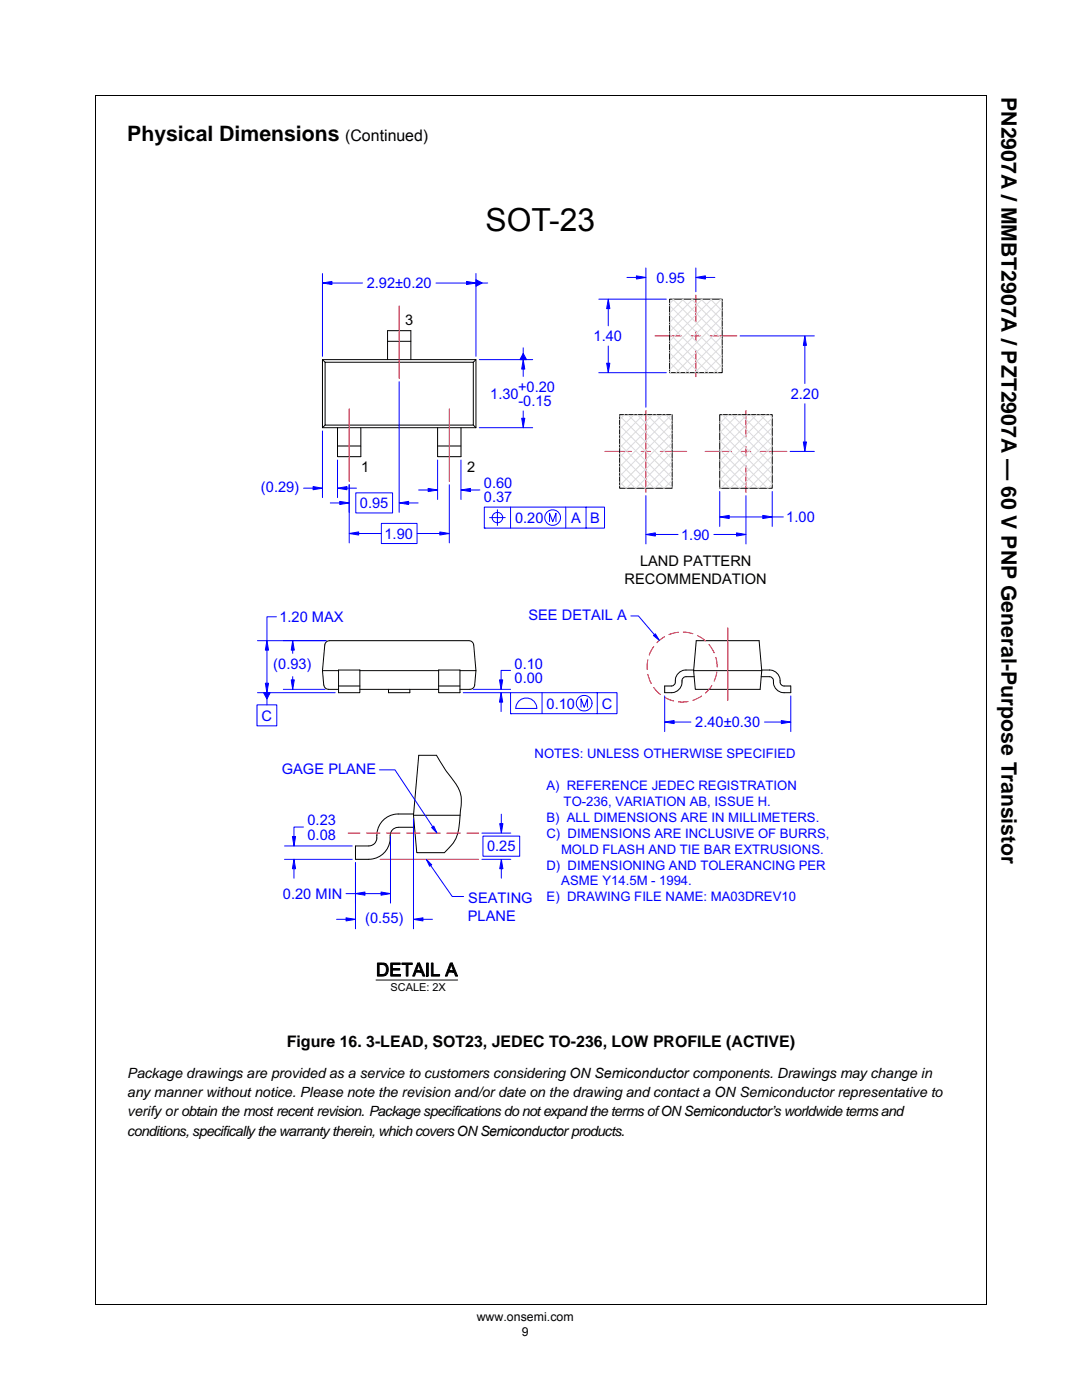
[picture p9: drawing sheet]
<svg xmlns="http://www.w3.org/2000/svg" width="216mm" height="279mm" viewBox="0 0 216 279" stroke-linecap="round" stroke-linejoin="round" font-family="sans-serif">
<path d="M19 19v241.3M19 19.1h177.9M196.8 19.1v241.3M19 260.4h177.8" fill="none" stroke="#000" stroke-width=".2"/>
<path d="M25.1 51.9h165.7v173.7h-165.7z" fill="#fff"/>
<g fill="none" stroke="#000" stroke-width=".2">
<path d="M64.3 71.8h30.7v13.6h-30.7zM64.3 71.8l.6 .5M64.9 72.3h29.5v12.5h-29.5zM77.3 71.8v-5.8h4.7v5.8M77.3 68.1h4.7M95 71.8l-.6 .5M64.9 84.8l-.6 .6M67.3 85.4v5.7h4.7v-5.7M67.3 89h4.7M87.3 85.4v5.7h4.7v-5.7M87.3 89h4.7M94.4 84.8l.6 .6"/>
<path d="M64.3 133.8h3.3M67.6 133.7h4.2v4.5h-4.2zM67.6 136.9h4.2M71.8 133.8h15.7M71.8 137.6h15.7M77.5 137.6v.6h4.3v-.6M87.5 133.7h4.3v4.5h-4.3zM87.5 136.9h4.3M91.8 133.8h3.2l-.5-5.1-.1-.3-.4-.4-28.5-.1-.5 .3-.2 .5-.5 5.1 .3 2.9 .3 .5 .4 .3 2.3 .1M95 133.8l-.3 2.9-.2 .5-.5 .3-2.2 .1M138.4 133.8h13.6M138.4 133.8l.5-5.9h12.6l.5 5.9"/>
<path d="M138.4 133.7a3.5 3.5 0 0 0-3 .6 2.48 2.48 0 0 0-.7 2 .81 .81 0 0 1-.7 .6h-1.4v1.3a3.3 3.3 0 0 0 2.9-.6 2.48 2.48 0 0 0 .6-1.9 .81 .81 0 0 1 .8-.6h1.6M152 133.7a3.5 3.5 0 0 1 3 .6 2.48 2.48 0 0 1 .7 2 .81 .81 0 0 0 .8 .6h1.3v1.3a3.3 3.3 0 0 1-2.8-.6 2.48 2.48 0 0 1-.7-1.9 .81 .81 0 0 0-.8-.6h-1.6M152 133.8l-.3 3.8h-13l-.3-3.8"/>
</g>
<g fill="none" stroke="#f00" stroke-width=".2">
<path d="M79.6 61.1v14.4M69.7 81.6v14.5M89.7 81.6v14.5M129.3 131.7l-.2 1.9M129.3 134.6l.6 1.8M130.5 129l-1 1.7M130.5 137.2l1.3 1.4M132.6 127.1l-1.5 1.2M132.6 139.2l1.8 .7M135.4 126.2l-1.9 .5M136.3 126.1l2 .4M139.2 126.8l1.6 1.1"/>
<path d="M140 138.9l-1.7 .9M141.5 128.6l1 1.7M142 136.8l-1.2 1.5M142.8 131.2l.3 1.9M143 134.1l-.5 1.9M145.2 125.3v14.5M137.3 140l-1.9 .1"/>
</g>
<path d="M130.4 126.8l.4-.3 .8 1.3z" fill="#00f"/>
<path d="M125.9 122.9h1.5l3.2 3.8M130.4 126.8l.4-.3 .8 1.3z" fill="none" stroke="#00f" stroke-width=".2"/>
<path d="M75.2 166.7a1.68 1.68 0 0 1-1.6 2.1h-2.7M82.5 162.5a9.2 9.2 0 0 0-4.9 .4 4.2 4.2 0 0 0-2.4 3.8M82.7 165.1h-3.2a1.7 1.7 0 0 0-1.6 2.1 4.2 4.2 0 0 1-4.3 4.3h-2.7M91.8 162.7h-9.3l1.1-12h3.5l1.8 3 1 1.4a7 7 0 0 1 2 6.6l-.2 1.8a8 8 0 0 1-3 6.7h-5.5l-.7-7.5" fill="none" stroke="#000" stroke-width=".2"/>
<path d="M75.9 171.5h19.6" fill="none" stroke="#f00" stroke-width=".2"/>
<path d="M95 55.8l1.2 .7-1.2 .6z" fill="#00f"/>
<path d="M95 55.8l1.2 .7-1.2 .6zM95 56.5h2.3M104.4 69.4v2.4" fill="none" stroke="#00f" stroke-width=".2"/>
<path d="M104.4 70.5l.7 1.3h-1.4z" fill="#00f"/>
<path d="M104.4 70.5l.7 1.3h-1.4z" fill="none" stroke="#00f" stroke-width=".2"/>
<path d="M85.1 171.5l1 1.1-.4 .3z" fill="#00f"/>
<path d="M85.1 171.5l1 1.1-.4 .3zM85.9 172.7l4.3 6.2h2.3" fill="none" stroke="#00f" stroke-width=".2"/>
<g fill="#000">
<path d="M75.3 192.2a2.46 2.46 0 0 1 1.7 .2l-1.4 .1v2l1.4 .1-.7 .2h-1z" fill-rule="evenodd"/>
<path d="M76.2 192.5l.9-.1a1.57 1.57 0 0 1-.1 2.2l-1.4-.1h.6a1.03 1.03 0 0 0 1-.8 1.03 1.03 0 0 0-.6-1.1z" fill-rule="evenodd"/>
<path d="M78 192.2h1.9v.3h-1.6v.8h1.5v.3h-1.5v.9h1.6v.3h-1.9z" fill-rule="evenodd"/>
<path d="M80.2 192.2h2.1v.3h-.9v2.3h-.3v-2.3h-.9z" fill-rule="evenodd"/>
<path d="M83.3 192.2h.4l-.6 1.5 1 .3h-1.1l-.3 .8h-.4z" fill-rule="evenodd"/>
<path d="M83.7 192.2l1.1 2.6h-.4l-.3-.8-1-.3h.9l-.5-1.2z" fill-rule="evenodd"/>
<path d="M86.1 192.2h.3v2.3h1.3v.3h-1.6z" fill-rule="evenodd"/>
<path d="M89.9 192.2h.3l-.6 1.5 1 .3h-1.1l-.3 .8h-.3z" fill-rule="evenodd"/>
<path d="M90.2 192.2l1.1 2.6h-.4l-.3-.8-1-.3h.9l-.5-1.2z" fill-rule="evenodd"/>
</g>
<path d="M75 195.6h16.3M75.3 192.2a2.46 2.46 0 0 1 1.7 .2l-1.4 .1v2l1.4 .1-.7 .2h-1zM76.2 192.5l.9-.1a1.57 1.57 0 0 1-.1 2.2l-1.4-.1h.6a1.03 1.03 0 0 0 1-.8 1.03 1.03 0 0 0-.6-1.1zM78 192.2h1.9v.3h-1.6v.8h1.5v.3h-1.5v.9h1.6v.3h-1.9zM80.2 192.2h2.1v.3h-.9v2.3h-.3v-2.3h-.9zM83.3 192.2h.4l-.6 1.5 1 .3h-1.1l-.3 .8h-.4zM83.7 192.2l1.1 2.6h-.4l-.3-.8-1-.3h.9l-.5-1.2zM85.1 192.2h.4v2.6h-.4zM86.1 192.2h.3v2.3h1.3v.3h-1.6zM89.9 192.2h.3l-.6 1.5 1 .3h-1.1l-.3 .8h-.3zM90.2 192.2l1.1 2.6h-.4l-.3-.8-1-.3h.9l-.5-1.2z" fill="none" stroke="#000" stroke-width=".2"/>
<path d="M85.3 192.2v2.6" fill="none" stroke="#000" stroke-width=".35"/>
<path d="M69.5 166.3h2.3M73.2 166.3h2.6M77.2 166.3h2.6M81.2 166.3h2.6M85.2 166.3h2.6M89.2 166.3h2.6M93.2 166.3h2.3" fill="none" stroke="#f00" stroke-width=".2"/>
<path d="M86.1 165.2l.5-.3 .6 1.4z" fill="#00f"/>
<path d="M75.7 153.6h3.1l7.5 11.4M70.9 172.2v13.2M82.5 163.4v22M86.1 165.2l.5-.3 .6 1.4zM67.2 183.5h1.8M84.4 183.5h1.9" fill="none" stroke="#00f" stroke-width=".2"/>
<path d="M133.6 59.7h10.5v14.7h-10.5zM123.6 82.8h10.5v14.6h-10.5zM143.6 82.8h10.5v14.6h-10.5zM70.9 168.8v2.7" fill="none" stroke="#000" stroke-width=".2"/>
<g fill="none" stroke="#f00" stroke-width=".2">
<path d="M138.8 58.9v5.3M130.7 67h5.3M137.9 67h1.9M138.8 66.1v1.9M138.8 69.9v5.3M141.7 67h5.3M120.7 90.1h5.3M127.9 90.1h1.9M128.9 81.9v16.4M131.7 90.1h5.3M140.7 90.1h5.3M147.9 90.1h1.9"/>
<path d="M148.9 81.9v5.3M148.9 89.1v1.9M148.9 93v5.3M151.7 90.1h5.3"/>
</g>
<g fill="none" stroke="#dcdcdc" stroke-width=".2">
<path d="M134.2 59.7l9.9 9.9M134.5 59.7l-.9 .9M136.1 59.7l8 8M136.4 59.7l-2.8 2.8M138 59.7l6.1 6.1M138.3 59.7l-4.7 4.7M139.9 59.7l4.2 4.2M140.2 59.7l-6.6 6.5M141.8 59.7l2.3 2.4M142 59.7l-8.4 8.4M143.6 59.7l.5 .5M143.9 59.7l-10.3 10.3"/>
<path d="M133.6 74.2l.2 .2M133.6 68.5l5.9 5.9M133.6 72.3l2.1 2.1M133.6 64.7l9.7 9.7M133.6 66.6l7.8 7.8M133.6 62.9l10.5 10.4M133.6 61l10.5 10.5M133.6 70.4l4 4M144.1 67.1l-7.3 7.3M144.1 70.8l-3.6 3.6M144.1 65.2l-9.2 9.2M144.1 72.7l-1.7 1.7"/>
<path d="M144.1 61.4l-10.5 10.5M144.1 63.3l-10.5 10.5M144.1 68.9l-5.4 5.5M123.6 88.6l8.8 8.8M123.6 90.5l6.9 6.9M123.6 86.8l10.5 10.4M123.6 84.9l10.5 10.5M123.6 83l10.5 10.5M123.6 92.4l5.1 5M123.6 94.3l3.2 3.1M123.6 96.2l1.3 1.2M124.6 82.8l-1 .9"/>
<path d="M125.3 82.8l8.8 8.8M126.5 82.8l-2.9 2.8M127.2 82.8l6.9 6.9M128.4 82.8l-4.8 4.7M129.1 82.8l5 5M130.3 82.8l-6.7 6.6M130.9 82.8l3.2 3.1M132.2 82.8l-8.6 8.5M132.8 82.8l1.3 1.3M134 82.8l-10.4 10.4M134.1 95.9l-1.6 1.5M134.1 94l-3.4 3.4"/>
<path d="M134.1 88.3l-9.1 9.1M134.1 84.5l-10.5 10.6M134.1 86.4l-10.5 10.5M134.1 92.1l-5.3 5.3M134.1 90.2l-7.2 7.2M143.6 95.4l2 2M143.6 97.3l.1 .1M143.6 86l10.5 10.5M143.6 91.7l5.8 5.7M143.6 87.9l9.5 9.5M143.6 84.1l10.5 10.5M143.6 89.8l7.7 7.6"/>
<path d="M143.6 93.6l3.9 3.8M144.1 82.8l10 9.9M145.3 82.8l-1.7 1.7M146 82.8l8.1 8.1M147.2 82.8l-3.6 3.6M147.9 82.8l6.2 6.2M149.1 82.8l-5.5 5.4M149.8 82.8l4.3 4.3M151 82.8l-7.4 7.3M151.6 82.8l2.5 2.4M152.9 82.8l-9.3 9.2M153.5 82.8l.6 .5"/>
<path d="M154.1 96.6l-.9 .8M154.1 94.7l-2.7 2.7M154.1 90.9l-6.5 6.5M154.1 83.4l-10.5 10.5M154.1 85.3l-10.5 10.5M154.1 89.1l-8.4 8.3M154.1 87.2l-10.2 10.2M154.1 92.8l-4.6 4.6"/>
</g>
<path d="M69 183.2l1.9 .3-1.9 .3z" fill="#00f"/>
<path d="M69 183.2l1.9 .3-1.9 .3z" fill="none" stroke="#00f" stroke-width=".2"/>
<path d="M82.5 183.5l1.9-.3v.6z" fill="#00f"/>
<path d="M82.5 183.5l1.9-.3v.6z" fill="none" stroke="#00f" stroke-width=".2"/>
<path d="M52.6 138.2h1.3l-.6 1.3z" fill="#00f"/>
<path d="M52.6 138.2h1.3l-.6 1.3zM53.3 138.3v2.4M56.5 127.9h8.6M56.5 137.6h8.4M58.4 129.7v.7M58.4 135v.7" fill="none" stroke="#00f" stroke-width=".2"/>
<path d="M58.1 135.7h.6l-.3 1.9z" fill="#00f"/>
<path d="M58.1 135.7h.6l-.3 1.9z" fill="none" stroke="#00f" stroke-width=".2"/>
<path d="M58.4 127.9l.3 1.8h-.6z" fill="#00f"/>
<path d="M51.4 138.2h15.5M51.4 127.9h13.7M53.3 129.7v6.7M55.2 123.1h-1.9v4.8M58.4 127.9l.3 1.8h-.6z" fill="none" stroke="#00f" stroke-width=".2"/>
<path d="M52.9 136.4h.7l-.3 1.8z" fill="#00f"/>
<path d="M52.9 136.4h.7l-.3 1.8z" fill="none" stroke="#00f" stroke-width=".2"/>
<path d="M53.3 127.9l.3 1.8h-.7z" fill="#00f"/>
<path d="M53.3 127.9l.3 1.8h-.7zM92.4 138.2h9.5M94.4 137.6h7.5M101.9 133.8h-1.9v1.9M51.3 140.7h3.9v4.2h-3.9zM100 140.1v1.9" fill="none" stroke="#00f" stroke-width=".2"/>
<path d="M100 138.2l.3 1.9h-.6z" fill="#00f"/>
<path d="M100 138.2l.3 1.9h-.6z" fill="none" stroke="#00f" stroke-width=".2"/>
<path d="M99.7 135.7h.6l-.3 1.9z" fill="#00f"/>
<g fill="none" stroke="#00f" stroke-width=".2">
<path d="M99.7 135.7h.6l-.3 1.9zM101.9 138.2h21.2v4.2h-21.2zM103.6 139.9a2.1 2.1 0 0 1 2.3-.4 2.1 2.1 0 0 1 1.2 1.9h-4.2l.3-1zM108.2 138.2v4.2M119.2 138.2v4.2M132.6 138.9v7.1M157.8 138.9v7.1M101.9 142.4h.1M115.9 141.1v-1.6l.7 1.6 .6-1.6v1.6M134.5 144.1h3.4M152.6 144.1h3.3"/>
<circle cx="116.6" cy="140.3" r="1.57"/>
</g>
<path d="M132.6 144.1l1.9-.3v.6z" fill="#00f"/>
<path d="M132.6 144.1l1.9-.3v.6z" fill="none" stroke="#00f" stroke-width=".2"/>
<path d="M155.9 143.8l1.9 .3-1.9 .3z" fill="#00f"/>
<path d="M64.3 54.6v16.5M66.2 56.5h6.1M87 56.5h6.1M95 54.6v16.5M155.9 143.8l1.9 .3-1.9 .3z" fill="none" stroke="#00f" stroke-width=".2"/>
<path d="M64.3 56.5l1.9-.3v.6z" fill="#00f"/>
<path d="M64.3 56.5l1.9-.3v.6z" fill="none" stroke="#00f" stroke-width=".2"/>
<path d="M93.1 56.2l1.9 .3-1.9 .3z" fill="#00f"/>
<path d="M93.1 56.2l1.9 .3-1.9 .3zM95.6 71.8h10.7M104.4 73.7v1.4M95.6 85.4h10.7M104.4 82v1.5" fill="none" stroke="#00f" stroke-width=".2"/>
<path d="M104.4 71.8l.3 1.9h-.6z" fill="#00f"/>
<path d="M104.4 71.8l.3 1.9h-.6z" fill="none" stroke="#00f" stroke-width=".2"/>
<path d="M104.1 83.5h.6l-.3 1.9z" fill="#00f"/>
<path d="M83.5 97.8h1.9M87.3 91.8v7.9M92 91.8v7.9M93.9 97.8h1.8M104.1 83.5h.6l-.3 1.9z" fill="none" stroke="#00f" stroke-width=".2"/>
<path d="M85.4 97.5l1.9 .3-1.9 .3z" fill="#00f"/>
<path d="M85.4 97.5l1.9 .3-1.9 .3z" fill="none" stroke="#00f" stroke-width=".2"/>
<path d="M92 97.8l1.9-.3v.6z" fill="#00f"/>
<g fill="none" stroke="#00f" stroke-width=".2">
<path d="M69.7 96.7v11.6M89.7 96.7v11.6M92 97.8l1.9-.3v.6zM71.6 106.5h4.5M83.2 106.5h4.6M96.6 101.2h24v4.2h-24zM96.6 105.4h.1M97.7 103.3h3.1M99.3 101.7v3.2M101.9 101.2v4.2M109.7 104.1v-1.7l.6 1.7 .6-1.7v1.7M112.9 101.2v4.2"/>
<path d="M116.9 101.2v4.2"/>
<circle cx="99.3" cy="103.3" r="1.04"/>
<circle cx="110.3" cy="103.3" r="1.57"/>
</g>
<path d="M87.8 106.2l1.9 .3-1.9 .3z" fill="#00f"/>
<path d="M87.8 106.2l1.9 .3-1.9 .3z" fill="none" stroke="#00f" stroke-width=".2"/>
<path d="M69.7 106.5l1.9-.3v.6z" fill="#00f"/>
<path d="M79.6 76.2v26.1M69.7 96.7v5.6M65.9 100.4h1.9M69.7 106.5l1.9-.3v.6zM76.1 104.5h7.1v4h-7.1zM81.5 100.4h1.9" fill="none" stroke="#00f" stroke-width=".2"/>
<path d="M79.6 100.4l1.9-.3v.6z" fill="#00f"/>
<path d="M79.6 100.4l1.9-.3v.6z" fill="none" stroke="#00f" stroke-width=".2"/>
<path d="M67.8 100.1l1.9 .3-1.9 .3z" fill="#00f"/>
<path d="M60.6 97.4h1.9M64.3 86v13.3M67.3 91.8v7.5M69.2 97.4h1.9M71 98.4h7.3v4h-7.3zM67.8 100.1l1.9 .3-1.9 .3z" fill="none" stroke="#00f" stroke-width=".2"/>
<path d="M67.3 97.4l1.9-.3v.6z" fill="#00f"/>
<path d="M67.3 97.4l1.9-.3v.6z" fill="none" stroke="#00f" stroke-width=".2"/>
<path d="M62.5 97.1l1.8 .3-1.8 .3z" fill="#00f"/>
<path d="M125.1 55.4h1.9M128.9 53.5v27.8M138.8 53.5v4.7M140.8 55.4h1.8M62.5 97.1l1.8 .3-1.8 .3z" fill="none" stroke="#00f" stroke-width=".2"/>
<path d="M138.8 55.4l2-.3v.6z" fill="#00f"/>
<path d="M138.8 55.4l2-.3v.6z" fill="none" stroke="#00f" stroke-width=".2"/>
<path d="M127 55.1l1.9 .3-1.9 .3z" fill="#00f"/>
<path d="M119.5 59.7h13.5M127 55.1l1.9 .3-1.9 .3zM119.5 74.4h13.5M121.4 61.6v3.4M121.4 69.1v3.4" fill="none" stroke="#00f" stroke-width=".2"/>
<path d="M121.4 59.7l.3 1.9h-.6z" fill="#00f"/>
<path d="M121.4 59.7l.3 1.9h-.6z" fill="none" stroke="#00f" stroke-width=".2"/>
<path d="M121.1 72.5h.6l-.3 1.9z" fill="#00f"/>
<path d="M121.1 72.5h.6l-.3 1.9zM147.7 67h14.8M160.6 68.9v7.6M157.7 90.1h4.8M160.6 80.6v7.6" fill="none" stroke="#00f" stroke-width=".2"/>
<path d="M160.6 67l.3 1.9h-.6z" fill="#00f"/>
<path d="M160.6 67l.3 1.9h-.6z" fill="none" stroke="#00f" stroke-width=".2"/>
<path d="M160.3 88.2h.6l-.3 1.9z" fill="#00f"/>
<path d="M143.6 98.1v7M154.1 98.1v7M160.3 88.2h.6l-.3 1.9zM145.5 103.2h6.7M154.1 103.2h2.2" fill="none" stroke="#00f" stroke-width=".2"/>
<path d="M143.6 103.2l1.9-.3v.6z" fill="#00f"/>
<path d="M143.6 103.2l1.9-.3v.6z" fill="none" stroke="#00f" stroke-width=".2"/>
<path d="M152.2 102.9l1.9 .3-1.9 .3z" fill="#00f"/>
<path d="M128.9 98.9v9.7M148.9 98.9v9.7M130.8 106.7h4.5M142.4 106.7h4.6M152.2 102.9l1.9 .3-1.9 .3z" fill="none" stroke="#00f" stroke-width=".2"/>
<path d="M147 106.3l1.9 .4-1.9 .3z" fill="#00f"/>
<path d="M147 106.3l1.9 .4-1.9 .3z" fill="none" stroke="#00f" stroke-width=".2"/>
<path d="M128.9 106.7l1.9-.4v.7z" fill="#00f"/>
<path d="M128.9 106.7l1.9-.4v.7zM96.2 171.5h5.7M96.2 166.3h5.7M100 162.5v1.9M100 173.4v1.9" fill="none" stroke="#00f" stroke-width=".2"/>
<path d="M100 171.5l.4 1.9h-.7z" fill="#00f"/>
<path d="M100 171.5l.4 1.9h-.7z" fill="none" stroke="#00f" stroke-width=".2"/>
<path d="M99.7 164.4h.7l-.4 1.9z" fill="#00f"/>
<path d="M56.8 171.5h13.5M56.8 168.8h13.5M58.7 173.4v1.9M60.6 165.1h-1.9v1.8M96.4 166.9h7.3v4h-7.3zM99.7 164.4h.7l-.4 1.9z" fill="none" stroke="#00f" stroke-width=".2"/>
<path d="M58.7 171.5l.3 1.9h-.7z" fill="#00f"/>
<path d="M58.7 171.5l.3 1.9h-.7z" fill="none" stroke="#00f" stroke-width=".2"/>
<path d="M58.3 166.9h.7l-.3 1.9z" fill="#00f"/>
<path d="M58.3 166.9h.7l-.3 1.9zM69 178.3h1.9M70.9 172.2v8M72.8 178.3h3.2M77.9 166.9v13.3" fill="none" stroke="#00f" stroke-width=".2"/>
<path d="M76 178l1.9 .3-1.9 .4z" fill="#00f"/>
<path d="M76 178l1.9 .3-1.9 .4z" fill="none" stroke="#00f" stroke-width=".2"/>
<path d="M70.9 178.3l1.9-.3v.7z" fill="#00f"/>
<path d="M70.9 178.3l1.9-.3v.7z" fill="none" stroke="#00f" stroke-width=".2"/>
<text font-size="6.3" x="96.9" y="46.2">SOT-23</text>
<g font-size="4.2">
<text x="199.9" y="19.4" transform="rotate(90 199.9 19.4)">PN2907A / MMBT2907A / PZT2907A — 60 V PNP General-Purpose Transistor</text>
<text x="25.4" y="28.2">Physical Dimensions</text>
</g>
<g font-size="3.2">
<text x="68.9" y="28.2">(Continued)</text>
<text x="57.2" y="209">Figure 16. 3-LEAD, SOT23, JEDEC TO-236, LOW PROFILE (ACTIVE)</text>
</g>
<g font-size="2.9" fill="#00f">
<text x="73.2" y="57.5">2.92±0.20</text>
<text x="131" y="56.4">0.95</text>
<text x="118.4" y="68.1">1.40</text>
<text x="97.8" y="79.6">1.30</text>
<text x="103.4" y="78.2">+0.20</text>
<text x="103.4" y="81.1">-0.15</text>
<text x="157.8" y="79.6">2.20</text>
<text x="52.1" y="98.2">(0.29)</text>
<text x="71.8" y="101.4">0.95</text>
<text x="96.6" y="97.4">0.60</text>
<text x="96.6" y="100.3">0.37</text>
<text x="76.7" y="107.5">1.90</text>
<text x="102.8" y="104.3">0.20</text>
<text x="113.9" y="104.3">A</text>
<text x="117.8" y="104.3">B</text>
<text x="135.9" y="107.7">1.90</text>
<text x="156.9" y="104.2">1.00</text>
<text x="55.8" y="124.1">1.20 MAX</text>
<text x="105.4" y="123.7">SEE DETAIL A</text>
<text x="54.5" y="133.5">(0.93)</text>
<text x="102.7" y="133.5">0.10</text>
<text x="102.7" y="136.3">0.00</text>
<text x="52.2" y="143.8">C</text>
<text x="109.1" y="141.4">0.10</text>
<text x="120.1" y="141.4">C</text>
<text x="138.7" y="145.1">2.40±0.30</text>
<text x="56.2" y="154.4">GAGE PLANE</text>
<text x="61.4" y="164.7">0.23</text>
<text x="61.4" y="167.5">0.08</text>
<text x="97.2" y="169.9">0.25</text>
<text x="56.5" y="179.4">0.20 MIN</text>
<text x="72.9" y="184.2">(0.55)</text>
<text x="93.3" y="183.7">PLANE</text>
<text x="93.4" y="180.2">SEATING</text>
</g>
<g font-size="2.9">
<text x="80.8" y="64.8">3</text>
<text x="72.1" y="94.2">1</text>
<text x="93.2" y="94.2">2</text>
<text x="127.7" y="112.9">LAND PATTERN</text>
<text x="124.6" y="116.5">RECOMMENDATION</text>
</g>
<g font-size="2.8">
<text x="25.4" y="215.1">Package drawings are provided as a service to customers considering ON Semiconductor components. Drawings may change in</text>
<text x="25.4" y="219">any manner without notice. Please note the revision and/ordate on the drawing and contact a ON Semiconductor representative to</text>
<text x="25.4" y="222.8">verify orobtain the most recent revision. Package specificationsdonotexpandthe terms ofON Semiconductor’s worldwide terms and</text>
<text x="25.4" y="226.7">conditions, specifically the warranty therein, which covers ON Semiconductorproducts.</text>
</g>
<g font-size="2.6" fill="#00f">
<text x="106.7" y="151.3">NOTES: UNLESS OTHERWISE SPECIFIED</text>
<text x="109.1" y="157.6">A) REFERENCE JEDEC REGISTRATION</text>
<text x="112.5" y="160.8">TO-236, VARIATION AB, ISSUE H.</text>
<text x="109.1" y="164">B) ALL DIMENSIONS ARE IN MILLIMETERS.</text>
<text x="109.1" y="167.2">C) DIMENSIONS ARE INCLUSIVE OF BURRS,</text>
<text x="109.1" y="173.5">D) DIMENSIONING AND TOLERANCING PER</text>
<text x="111.9" y="170.3">MOLD FLASH AND TIE BAR EXTRUSIONS.</text>
<text x="109.1" y="179.9">E) DRAWING FILE NAME: MA03DREV10</text>
<text x="112" y="176.7">ASME Y14.5M - 1994.</text>
</g>
<g font-size="2.5">
<text x="95.1" y="263.7">www.onsemi.com</text>
<text x="104.1" y="266.6">9</text>
</g>
<text font-size="2.2" x="77.9" y="197.7">SCALE: 2X</text>
</svg>
